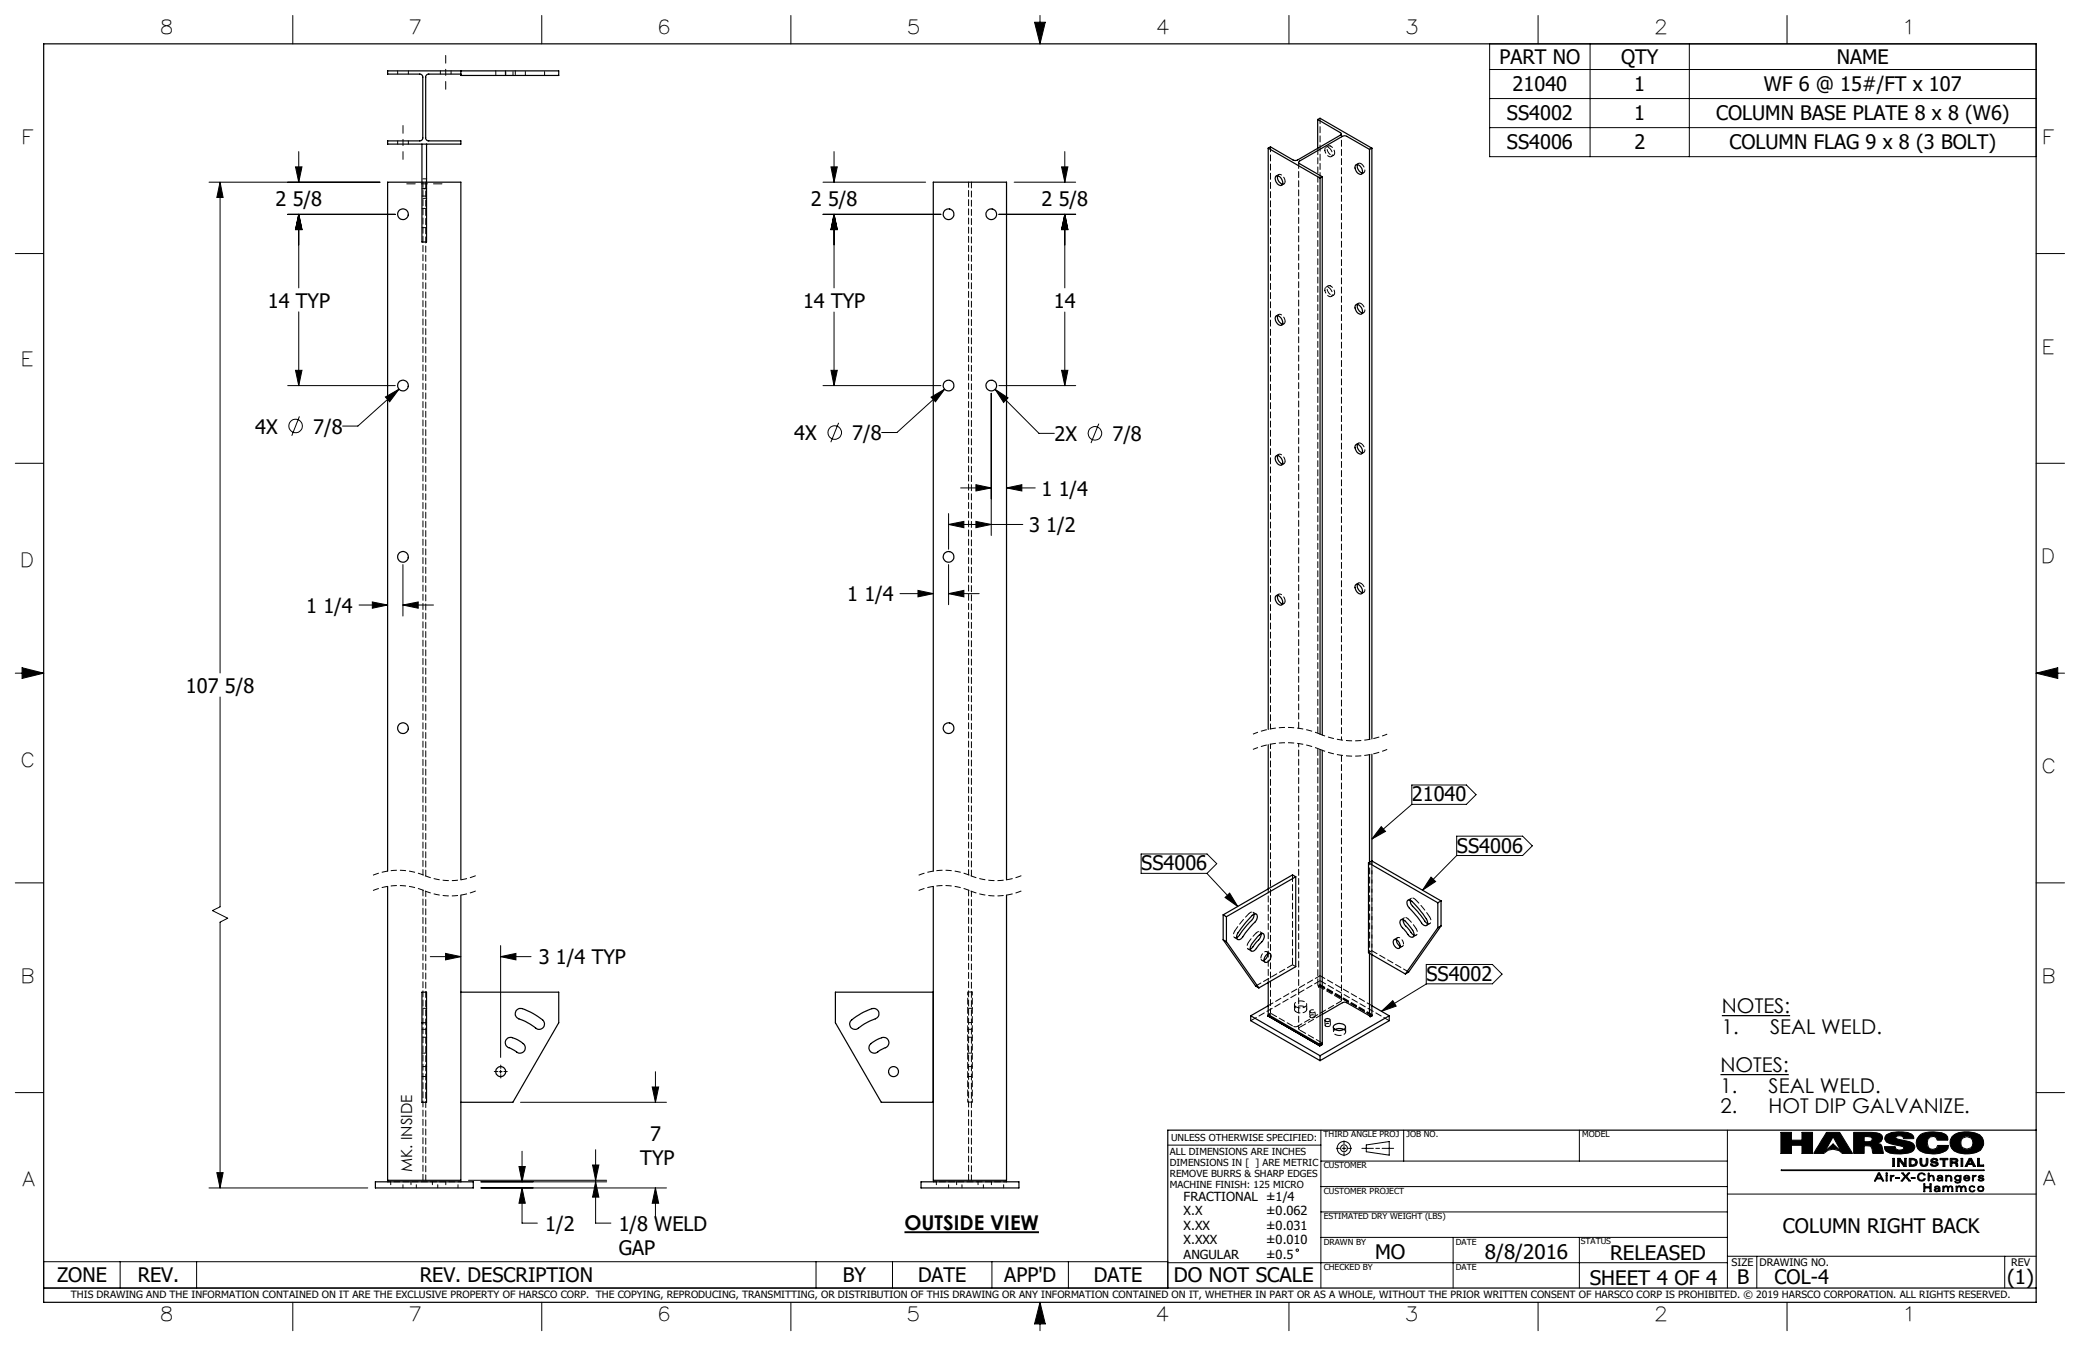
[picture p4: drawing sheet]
<svg xmlns="http://www.w3.org/2000/svg" width="432mm" height="279mm" viewBox="0 0 432 279" stroke-linecap="round" stroke-linejoin="round" font-family="sans-serif">
<g fill="none" stroke="#000" stroke-width=".21">
<path d="M60.8 3.2v5.9M112.5 3.2v5.9M164.2 3.2v5.9M214.8 4.6h2.2l-1.1 4.5zM215.9 3.2v5.9M267.6 3.2v5.9M309.2 9.1h113.5v23.4h-113.5zM309.2 14.4h113.5M319.3 3.2v5.9M330.1 9.1v23.4M350.7 9.1v23.4M371 3.2v5.9"/>
<path d="M43.4 37.8h35.5M45.7 37.8v101.9M45.7 37.8l.6 3.2h-1.3zM61.3 34.6h1.4l-.7 3.2zM62 31.5v6.3M170.9 37.8h21.3M172.5 34.6h1.3l-.7 3.2zM173.1 31.5v6.3M210.5 37.8h12.8M220.4 34.6h1.3l-.6 3.2zM221.1 31.5v6.3M309.2 20.5h113.5"/>
<path d="M309.2 26.5h113.5M3.2 52.6h5.9M59.7 44.5h22.4M62 44.5v15.3M62 44.5l.7 3.2h-1.4zM170.9 44.5h24.4M173.1 44.5l.7 3.2h-1.3zM173.1 44.5v15.3M207.4 44.5h15.9M221.1 44.5l.6 3.2h-1.3zM221.1 44.5v15.3M422.7 52.6h5.9"/>
<path d="M61.3 76.9h1.4l-.7 3.1zM62 64.7v15.3M172.5 76.9h1.3l-.7 3.1zM173.1 64.8v15.2M220.4 76.9h1.3l-.6 3.1zM221.1 64.8v15.2M3.2 96.2h5.9M59.7 80h22.4M62.2 86.4l-1.6 4.1M80 82.4l2.8-1.6-1.9 2.6zM82.8 80.8l-8.5 7.6h-3.2M170.9 80h24.4"/>
<path d="M174.1 87.8l-1.6 4M193.3 82.4l2.8-1.6-1.9 2.6zM196.1 80.8l-9.9 9h-3.2M205.8 81.6v29.6M206.6 80.8l9.1 9.2h3.2M206.6 80.8l2.7 1.8-.9 .9zM207.4 80h15.9M228.1 87.9l-1.6 4.1M422.7 96.2h5.9M83.6 117.2v10.7M196.9 106.6v7.4M196.9 117.2v8.3"/>
<path d="M196.9 108.9h15.4M196.9 108.9l3.2-.7v1.3zM199.4 101.3h6.4M202.6 100.6l3.2 .7-3.2 .6zM202.6 108.2l3.2 .7-3.2 .6zM209 101.3h5.9M209 101.3l3.1-.7v1.3zM3.2 139.7h5.9M4.6 138.6l4.5 1.1-4.5 1.1zM74.5 125.6h6M77.3 125l3.2 .6-3.2 .7zM83.6 125.6h6.4"/>
<path d="M83.6 125.6l3.2-.6v1.3zM186.8 123.2h6.9M190.6 122.6l3.1 .6-3.1 .7zM196.9 123.2h6.4M196.9 123.2l3.2-.6v1.3zM422.7 139.7h5.9M422.7 139.7l4.5-1.1v2.2zM45.7 144.7v43.5l-1.6 .8 3.2 1.6-1.6 .8v55.2M236.9 177.3h13.7l2 2-2 2h-13.7zM286.7 171.6l.9 1-2.8 1.6zM293.1 162.9h11.3l2 2.1-2 2h-11.3zM293.1 167l-8.3 7.2"/>
<path d="M302.4 173.6h13.7l2 2-2 2h-13.7zM302.4 177.6l-7.1 7.2M3.2 183.3h5.9M89.3 198.6h6.4M92.5 197.9l3.2 .7-3.2 .6zM103.9 196.3v23.2M103.9 198.6h6.3M103.9 198.6l3.2-.7v1.3zM250.6 181.3l6.4 6.9M254.3 186.3l1-.9 1.7 2.8zM297.1 182.1l.9 .9-2.7 1.8zM422.7 183.3h5.9"/>
<path d="M286.8 209.9l2.3-2.2 .7 1.1zM296.1 200.2h13.7l2 2-2 2h-13.7zM296.1 204.3l-9.3 5.6M3.2 226.8h5.9M103.6 222.5h.6M103.9 222.1v.7M108.1 228.8h30.3M108.4 239v6.3M123.6 238.7v6.3M135.4 225.6h1.3l-.6 3.2zM136.1 222.5v6.3M242.4 237.7h31.8"/>
<path d="M274.2 234.6v32.8M277.4 238.4h.7M278.6 238.4h.8M279 236.8v.7M279 238v.8M279 239.3v.6M279.9 238.4h.7M282.7 238.4h2.4M283.6 237.7l4.8-.7v2.8l-4.8-.7zM285.6 238.4h.8M286.9 238.4h2.4M291.4 234.6v6.4"/>
<path d="M327.9 234.6v6.4M358.6 234.6v32.8M369.7 235.1h2.2v1.6h2.2v-1.6h2.2v4.3h-2.2v-1.7h-2.2v1.7h-2.2zM379.2 235.1h2.7l2.7 4.3h-2.2a2.5 2.5 0 0 0-3.8 0h-2.1zM380.5 236l1.7 3-1.7-1.5-1.7 1.5zM384.8 235.1h3.7l1.7 .2 .5 .4 .1 .6-.3 .7-.8 .3 .7 .2 .3 .4 .3 1.5h-2.2l-.2-1-.3-.5-.6-.1h-.7v1.6h-2.2zM387 235.9l1.4 .1a.51 .51 0 0 1 0 .9l-1.4 .1zM389.7 237.3h.1M391.6 235.6a6.4 6.4 0 0 1 5.3-.2l.3 .4 .1 .6h-2.1l-.1-.4a1.07 1.07 0 0 0-1.5 .1v.1a3 3 0 0 0 1.9 .6l1.6 .5 .4 .7a1.36 1.36 0 0 1-1.4 1.4 6.7 6.7 0 0 1-4.6-.5l-.3-.9h2.3v.4a1.01 1.01 0 0 0 1.7-.2l-.4-.3-3.1-.8-.4-.7zM398.5 235.7a5.3 5.3 0 0 1 5.5-.2l.3 .5 .1 .7h-2.2l-.3-.6-.5-.2-.7 .1-.5 .5-.1 .7 .2 1 .4 .3 .5 .1 .8-.2 .2-.6h2.3l-.1 .6a3.9 3.9 0 0 1-2.8 1.1 4.2 4.2 0 0 1-3.5-1.1 2.19 2.19 0 0 1 .4-2.7zM405.2 235.9a5.4 5.4 0 0 1 5.8-.4 2.09 2.09 0 0 1 .8 2.2l-.7 1.1a5.9 5.9 0 0 1-5.4 .1 2.08 2.08 0 0 1-.5-3zM422.7 226.8h5.9"/>
<path d="M43.4 246.6h32.9M45 243.4h1.3l-.6 3.2zM97.3 245h28.6M99.8 246.6h38.6M99.8 245.3h26.1M107.7 242.1h1.3l-.6 3.2zM108.4 246.6l.6 3.2h-1.3zM108.4 246.6v7.3h3.1M123 241.8h1.3l-.7 3.2zM123.6 245.3v8.6h3.2M123.6 245.3l.7 3.2h-1.3zM136.1 246.6v6.3"/>
<path d="M136.1 246.6l.6 3.2h-1.3zM274.2 256.9h84.4M274.2 251.6h84.4M274.2 246.3h84.4M274.2 241h84.4M301.7 256.9v10.5M327.9 256.9v10.5M358.6 247.9h64.1M369.8 242.9h42.1v.1h-42.1zM389.9 243.5h.3l.9 1.6h-.3l-.2-.4h-1l-.2 .4h-.3zM390.1 243.7l.4 .8h-.8zM391.5 244h.3v1.1h-.3z"/>
<path d="M391.5 243.5h.3v.2h-.3zM392.4 244h.2v.2l.2-.2h.4v.2l-.5 .1-.1 .8h-.2zM392.6 244.2h.1M392.9 240.5h.4v1.6h-.4zM393.6 244.4h.7v.2h-.7zM393.9 240.5h.5l1 1.2v-1.2h.3v1.6h-.5l-.9-1.3v1.3h-.4zM394.3 240.8h.1M394.8 243.5h.3l.5 .6 .5-.6h.4l-.7 .7 .8 .9h-.3l-.7-.7-.6 .7h-.3l.7-.9zM396.3 240.5a1.61 1.61 0 0 1 1.7 .5v.3l-.1 .5-.8 .3h-.8zM396.7 240.7a.62 .62 0 0 1 .8 .2 .62 .62 0 0 1 0 .7l-.8 .2zM396.8 244.4h.7v.2h-.7zM398.3 243.7a.87 .87 0 0 1 1.4 .2l-.7-.3-.3 .1-.3 .2-.1 .4 .2 .5a.59 .59 0 0 0 .9-.1h.3l-.3 .4h-.9l-.4-.3-.1-.5z"/>
<path d="M398.6 240.5h.4v1l.1 .3 .3 .1 .3-.1 .2-.4v-.9h.3v.9l-.2 .5a.93 .93 0 0 1-1.4-.4zM399.4 245.7h.2v.6h1v-.6h.3v1.7h-.3v-.8h-1v.8h-.2zM400.3 243.5h.2v.7l.5-.3a.79 .79 0 0 1 .4 1.2h-.1a.87 .87 0 0 0-.3-1 .85 .85 0 0 0-.5 1h-.2zM400.5 244.2h.1M400.9 240.7l.5-.3 .7 .1 .2 .4h-.4l-.1-.2h-.3l-.3 .2 .2 .2 .8 .2 .2 .4-.1 .2-.6 .2-.7-.1-.2-.4h.3l.4 .3 .5-.1v-.2l-1-.3-.2-.2zM401.7 246.3a.67 .67 0 0 1 1 .3v.7h-.2v-.1l-.7 .2-.2-.2v-.3l.1-.2 .8-.1-.1-.2-.3-.1-.5 .2zM402.4 244.7l.7-.1-.1 .3-.2 .1h-.3zM402.5 246.8h.1M402.5 246.8l-.8 .2 .2 .2h.3l.2-.1 .1-.3M402.5 247.2h.1M402.8 240.5h1.6v.2h-.6v1.4h-.4v-1.4h-.6zM403.1 244.6h.1"/>
<path d="M403.1 244.4l-.1-.2-.3-.1-.5 .2v-.2l.6-.2 .4 .2 .1 1h-.2v-.1M403.1 244.4l-.8 .1-.2 .3 .3 .3 .3 .1 .4-.2M403.1 244.4h.1M403.1 245h.1M403.5 246.4v-.2h-.2v1.1h.2l.1-.8 .4-.2 .3 .4v.6h.2l.1-.8 .3-.2 .3 .4v.6h.2l-.1-1-.5-.1-.3 .3M403.5 246.4l.5-.3 .4 .4M403.5 246.4h.1M403.9 244h.2v.2l.4-.3 .5 .2 .2 .4v.6h-.2l-.2-.9-.2-.1-.3 .1-.2 .9h-.2zM404.1 244.2h.1M404.4 246.5h.1M404.8 240.5a1.96 1.96 0 0 1 1.6 .2l-.1 .5-.3 .1 .4 .2 .1 .6h-.4a.61 .61 0 0 0-.7-.7h-.2v.7h-.4zM405.2 240.7l.8 .1v.3l-.8 .1z"/>
<path d="M405.9 244.1l.5-.2 .5 .3v-.2h.2v1l-.2 .5-.5 .1-.5-.1-.1-.3 .8 .2 .2-.1 .1-.4-.5 .2-.5-.2-.2-.4zM406 241.3h.1M406.1 244.2l.3-.1 .4 .1 .1 .3-.1 .3-.4 .2-.3-.2-.1-.3zM406.3 246.4v-.2h-.3l.1 1.1h.2l.1-.8 .3-.2 .3 .4v.6h.2l.1-.8 .4-.2 .3 .4v.6h.2l-.2-1-.4-.1-.4 .3M406.3 246.4l.4-.3 .5 .4M406.3 246.4h.1M407.1 240.5h.4v1.6h-.4zM407.2 246.5h.1M407.9 244.1l.4-.2 .5 .2 .1 .5h-1.1l.2 .3 .3 .1 .6-.2-.1 .2-.7 .1-.4-.2v-.6zM408 244.2l.3-.1 .4 .4h-.8zM408.8 240.5h.5l.8 1.6h-.5l-.1-.4h-1l-.2 .4h-.3zM408.9 246.3l.5-.2 .4 .1 .2 .3-.8-.2-.2 .2-.1 .3 .2 .4 .3 .1 .6-.2-.2 .2-.7 .1-.3-.3z"/>
<path d="M409 240.8l.3 .7h-.6zM409.5 244h.2v.2l.5-.2v.2l-.4 .1-.1 .8h-.2zM409.7 244.2h.1M410.5 240.5h.4v1.3h.9v.3h-1.3zM410.7 246.3l.5-.1 .5 .1 .2 .5-.2 .4-.5 .2-.5-.2-.2-.4zM410.7 244.2a.74 .74 0 0 1 1.1-.1v.2l-.5-.2-.4 .2 .7 .2 .3 .3a.76 .76 0 0 1-1.1 .3l-.2-.3 .8 .2 .2-.2a.87 .87 0 0 1-.9-.6zM410.8 246.5l.4-.2 .4 .2 .1 .3-.1 .3-.4 .1-.4-.1-.1-.3zM9.1 261.9h233.3v5.5h-233.3zM24.9 261.9v5.5M40.8 261.9v5.5M60.8 270.3v5.9M112.5 270.3v5.9"/>
<path d="M164.2 270.3v5.9M169.4 261.9v5.5M185.3 261.9v5.5M205.9 261.9v5.5M215.9 270.3v5.9M215.9 270.3l1.1 4.5h-2.2zM221.8 261.9v5.5M242.4 262.1h116.2M267.6 270.3v5.9M319.3 270.3v5.9M358.6 260.8h64.1M364.7 260.8v6.6"/>
<path d="M371 270.3v5.9M416.2 260.8v6.6"/>
<circle cx="61.4" cy="88.4" r="1.4"/>
<circle cx="173.3" cy="89.8" r="1.41"/>
<circle cx="227.3" cy="90" r="1.4"/>
<circle cx="279" cy="238.4" r=".71"/>
<circle cx="279" cy="238.4" r="1.41"/>
<circle cx="408.3" cy="237.3" r="1.3"/>
<circle cx="269.3" cy="259.5" r=".25"/>
</g>
<g fill="none" stroke="#000" stroke-width=".25">
<path d="M9.1 9.1h413.6v261.2h-413.6zM95.7 14.7v1h20.3v-1h-35.5v.7h6.6a.6 .6 0 0 1 .7 .6v12.6a.6 .6 0 0 1-.7 .6h-6.6v.7h15.2v-.7h-6.7a.6 .6 0 0 1-.6-.6v-12.6a.6 .6 0 0 1 .6-.6h6.7M87.6 29.9v20.3h.9v-20.3M263.3 30.8l10.7 6.2M263.3 30.8v120.6M264.9 36.6a1.25 1.25 0 0 1 1.3 1.7 .98 .98 0 0 1-1.4-.8l-.1-.5zM265.3 36.5a1.53 1.53 0 0 0 .9 1.7M273.5 24.8l4.8 2.8a.25 .25 0 0 1 .2 .2 .25 .25 0 0 1-.2 .2l-9.2 5.3-.6-.1-4.8-2.7-.4 .3M273.5 24.8l.5-.2 10.8 6.2M273.5 24.8v6M274 37v115.4M274.5 36.7l-.5 .3"/>
<path d="M274.5 36.7v115.9M281.5 34.2a1.27 1.27 0 0 1 1.1 2 1.34 1.34 0 0 1-1.1-2zM281.8 34.2a1.55 1.55 0 0 0 1 1.7M284.3 31l-4.7-2.7-.6-.1-9.2 5.2a.29 .29 0 0 0-.2 .3 .29 .29 0 0 0 .2 .3l4.7 2.7M284.3 31v122.5M284.8 30.8l-.5 .2M284.8 30.8v122.6M264.9 65.6a1.15 1.15 0 0 1 1.4 1.2 .58 .58 0 0 1-.4 .8 .58 .58 0 0 1-.7-.4 1.44 1.44 0 0 1-.3-1.6zM265.3 65.5a1.53 1.53 0 0 0 .9 1.8M281.4 63.4a.98 .98 0 0 1 1.4 .8 .6 .6 0 0 1-.1 .9 .6 .6 0 0 1-.9-.2l-.1-.1a1.39 1.39 0 0 1-.3-1.4zM281.8 63.2a1.55 1.55 0 0 0 1 1.7M264.8 94.8a.91 .91 0 0 1 1.4 .7 .6 .6 0 0 1 0 .9 .6 .6 0 0 1-.9-.1 1.49 1.49 0 0 1-.5-1.5z"/>
<path d="M265.3 94.5a1.53 1.53 0 0 0 .9 1.8M281.4 92.4a.98 .98 0 0 1 1.4 .9 .6 .6 0 0 1-.1 .9 .6 .6 0 0 1-.9-.2l-.1-.2a1.39 1.39 0 0 1-.3-1.4zM281.8 92.3a1.55 1.55 0 0 0 1 1.7M264.9 123.7a1.1 1.1 0 0 1 1.4 1.2 .58 .58 0 0 1-.4 .7 .58 .58 0 0 1-.7-.3 1.38 1.38 0 0 1-.3-1.6zM265.3 123.6a1.52 1.52 0 0 0 .9 1.7M281.4 121.4a.98 .98 0 0 1 1.4 .9 .6 .6 0 0 1-.1 .9 .6 .6 0 0 1-.9-.2l-.1-.1a1.39 1.39 0 0 1-.3-1.5zM281.8 121.3a1.55 1.55 0 0 0 1 1.7M263.3 154.6v29.9M274 155.6v61.2M274.5 155.8v60.7l-.5 .3M284.3 156.7v22.3M284.8 156.6v22.1"/>
<path d="M284.1 179.1l14.4 8.3M284.1 179.1v18.7l7.6 4.4M284.8 178.7l-.7 .4M284.8 178.7l14.4 8.3M80.5 180.8v-143h15.2v144.8M80.5 184v61h15.2v-59.2M193.7 180.8v-143h15.3v144.8M193.7 184v61h15.3v-59.2M253.9 189.9l.7 .4M253.9 195.1l.7 .4M253.9 189.9v5.2M253.9 195.1l6.8 9.6 .6 .4"/>
<path d="M254.6 190.3v5.2M254.6 195.5l6.7 9.6M260 190a.62 .62 0 0 1 .9-.2 .62 .62 0 0 1 0 1l-2.3 2.8a1.93 1.93 0 0 1-1.6 1.5 .94 .94 0 0 1 0-1.5l1.4-1.9zM260.3 189.8a1.74 1.74 0 0 1-.8 1.6l-2.3 2.8-.5 .4M261.2 194.3a.76 .76 0 0 1 1.2-.3 2.13 2.13 0 0 1-1.1 2.1l-.2 .4a1.11 1.11 0 0 1-1.4 .8 1.53 1.53 0 0 1 .5-1.8zM261.8 193.8v.1a3 3 0 0 1-1.3 2l-.5 .7-.5 .4M263 198.2a.52 .52 0 0 1 .7-.2 .52 .52 0 0 1 .1 .8 .98 .98 0 0 1-1.3 .9 1.28 1.28 0 0 1 .5-1.5zM263.2 198v.2a1.35 1.35 0 0 1-.8 1.1M269 182l-.7-.4-14.4 8.3M269 182l-14.4 8.3M269 182v18.7l-7.7 4.4M284.3 197.9v13"/>
<path d="M284.8 198.2v12.4l-.5 .3M289.3 195.2a1 1 0 0 1 1.4 1 .53 .53 0 0 1-.4 .7 .53 .53 0 0 1-.7-.4 1.3 1.3 0 0 1-.3-1.3zM289.9 195.1l.2 .7 .6 .6M290.8 191a.79 .79 0 0 1 1.1 .4l.8 .9a1.93 1.93 0 0 1 .7 2.1 .89 .89 0 0 1-1.3-.6l-.6-.9a1.61 1.61 0 0 1-.7-1.9zM291.3 190.9v.3a3.4 3.4 0 0 0 1.3 1.8l.5 .7 .4 .4M292.2 186.9l.4-.1 .4 .2 1.7 1.8a4.9 4.9 0 0 1 1.7 2.8 .53 .53 0 0 1-.4 .6 .53 .53 0 0 1-.7-.3l-2-2.7a2.75 2.75 0 0 1-1.2-1.9zM292.8 186.9h-.1a2.53 2.53 0 0 0 1.2 1.9l2 2.5 .5 .4M298.5 187.4v5.2M298.5 192.6l-6.8 9.6M299.2 187l-.7 .4M299.2 192.2l-.7 .4M299.2 187v5.2"/>
<path d="M299.2 192.2l-6.8 9.6-.7 .4M87.6 206h.9v22.8h-.9zM87.6 212.3h.9M95.7 206h20.3v6.3l-9.5 16.5h-10.8M105.1 215.8a1.35 1.35 0 0 1 1.9-.2l.3 .2a2.17 2.17 0 0 1 1.7 1.9 1.19 1.19 0 0 1-1 .9 1.19 1.19 0 0 1-1.1-.5l-.6-.3a1.51 1.51 0 0 1-1.4-1.6zM107.1 209.8a1.31 1.31 0 0 1 1.9-.2 12.2 12.2 0 0 1 3.9 2.4 1.16 1.16 0 0 1-.5 1.6 1.16 1.16 0 0 1-1.6-.5l-2.6-1.4a1.25 1.25 0 0 1-1.1-1.9zM176.7 211.8a10.2 10.2 0 0 1 4.9-2.5 1.19 1.19 0 0 1 .8 1.4 1.19 1.19 0 0 1-1.1 1 10.7 10.7 0 0 0-3.3 1.8 1.1 1.1 0 0 1-1.4-.2 1.1 1.1 0 0 1 .1-1.5zM180.7 216.8l.9-.7a2.21 2.21 0 0 1 2.6-.4 1.22 1.22 0 0 1 .2 1.2 1.22 1.22 0 0 1-1 .8l-.7 .3a1.41 1.41 0 0 1-2 .3 1.11 1.11 0 0 1 0-1.5zM193.7 206h-20.3v6.3l9.6 16.5h10.7M259.6 210.9l14.4 8.2M259.6 210.9v1l14.4 8.3M263.3 204v6.6l10.7 6.2"/>
<path d="M263.3 208.8l-3.7 2.1M263.3 210.9h.1M263.3 210.9l10.7 6.2M263.5 210.7l-.3 .2 10.8 6.2 .3-.2M263.5 210.7l-.2 .2M274 217v.1M274 219.1v1.1M274.3 216.9h.1M274.3 216.9l-.3 .1M274.5 210.6l4.2-2.5 .6-.1 5 2.9M275.1 211.6a.55 .55 0 0 1 .6-.2 .55 .55 0 0 1 .4 .5 .55 .55 0 0 1-.6 .2 .55 .55 0 0 1-.4-.5zM276.9 212.9a1.63 1.63 0 0 1 2.4 .1 1.15 1.15 0 0 1-1.6 .9 .74 .74 0 0 1-.8-1z"/>
<path d="M277.2 213.7l.7-.2 1.1 .2M284.4 211h.1M284.6 210.7l.2 .1M284.8 210.8l-.4 .2M284.8 210.8v.1M284.8 208.8l3.6 2.1M284.8 210.8l-.2-.1 .3 .1-.5 .2M288.4 210.9l-14.4 8.2M288.4 210.9v1l-14.4 8.3M422.7 234.6h-180.3v32.8M77.9 245.3h20.3v1.3h-20.3zM191.2 245.3h20.3v1.3h-20.3z"/>
<path d="M9.1 267.4h413.6"/>
<circle cx="83.6" cy="44.5" r="1.11"/>
<circle cx="196.9" cy="44.5" r="1.11"/>
<circle cx="205.8" cy="44.5" r="1.1"/>
<circle cx="83.6" cy="80" r="1.11"/>
<circle cx="196.9" cy="80" r="1.11"/>
<circle cx="205.8" cy="80" r="1.1"/>
<circle cx="83.6" cy="115.6" r="1.11"/>
<circle cx="196.9" cy="115.6" r="1.11"/>
<circle cx="83.6" cy="151.2" r="1.11"/>
<circle cx="196.9" cy="151.2" r="1.11"/>
<circle cx="103.9" cy="222.4" r="1.03"/>
<circle cx="185.5" cy="222.4" r="1.04"/>
</g>
<path d="M215.9 270.3l-1.1 4.5h2.2zM214.8 4.6h2.2l-1.1 4.5zM4.6 138.6l4.5 1.1-4.5 1.1zM422.7 139.7l4.5-1.1v2.2zM369.7 235.1v4.3h2.2v-1.7h2.2v1.7h2.2v-4.3h-2.2v1.6h-2.2v-1.6zM387 235.9l1.4 .1 .3 .6-.5 .4h-1.2zM384.8 235.1v4.3h2.2v-1.6l1.4 .1 .4 1.5h2.2l-.4-1.7-.4-.3-.5-.1a1.15 1.15 0 0 0 1.1-1.2 1.41 1.41 0 0 0-1.7-1zM391.6 235.6a1.12 1.12 0 0 0-.2 1.2 1.12 1.12 0 0 0 1.1 .7l1.8 .3a.72 .72 0 0 1 .9 .5 1.03 1.03 0 0 1-1.7-.1v-.2h-2.3a1.46 1.46 0 0 0 1.7 1.5 7.2 7.2 0 0 0 4.2-.6 1.1 1.1 0 0 0 .3-1.2 1.1 1.1 0 0 0-1-.7l-2.1-.5a.58 .58 0 0 1-.7-.5l.4-.2h.6l.5 .2 .1 .4h2.1v-.2a1.62 1.62 0 0 0-1.8-1.2 6.2 6.2 0 0 0-3.9 .6zM398.3 235.9a2.19 2.19 0 0 0-.3 2.3 2.19 2.19 0 0 0 2 1.2 4.7 4.7 0 0 0 4.3-.9l.2-.7h-2.3a1.07 1.07 0 0 1-1.7 .6 1.38 1.38 0 0 1-.4-1.6 1.38 1.38 0 0 1 1.5-.9l.4 .3 .2 .5h2.2v-.5a1.37 1.37 0 0 0-1.6-1.1 6 6 0 0 0-4.3 .6zM407 237.2a1.3 1.3 0 0 1 2.6 0 1.3 1.3 0 0 1-2.6 0zM405.5 235.7a2.15 2.15 0 0 0-.6 2.3 2.15 2.15 0 0 0 2 1.4 5.7 5.7 0 0 0 4.4-.7 2.15 2.15 0 0 0 .3-2.3 2.15 2.15 0 0 0-1.8-1.3l-1.2-.2a4.6 4.6 0 0 0-3.1 .8zM379.2 235.1l-2.7 4.3h2.1a2.5 2.5 0 0 1 3.8 0h2.2l-2.7-4.3zM380.5 236l1.7 3-1.7-1.5-1.7 1.5zM392.9 240.5v1.6h.4v-1.6zM393.9 240.5v1.6h.4v-1.3l.9 1.3h.5v-1.6h-.3v1.2l-1-1.2zM396.7 240.7h.5l.4 .2 .1 .5-.3 .4h-.7zM396.3 240.5v1.6h.9a.83 .83 0 0 0 .8-.9 .83 .83 0 0 0-.9-.7zM398.6 240.5v1.1a.86 .86 0 0 0 .9 .5 .86 .86 0 0 0 .7-.7v-.9h-.3l-.1 1.2-.3 .2-.4-.1-.1-1.3zM400.9 240.7l-.1 .1a.53 .53 0 0 0 .6 .6l.4 .1a.27 .27 0 0 1 .1 .4 .27 .27 0 0 1-.4 0l-.4-.3h-.3a.86 .86 0 0 0 .8 .5 .86 .86 0 0 0 .8-.6l-.3-.3-.7-.1a.29 .29 0 0 1 0-.5 .29 .29 0 0 1 .4 .2l.1 .1h.4a.84 .84 0 0 0-1.4-.2zM402.8 240.5v.2h.6v1.4h.4v-1.4h.6v-.2zM405.2 240.7l.8 .1a.25 .25 0 0 1 0 .3 .25 .25 0 0 1-.3 .1h-.5zM404.8 240.5v1.6h.4v-.7l.7 .1 .2 .6h.4l-.1-.6-.4-.2 .4-.2v-.4l-.5-.2zM407.1 240.5v1.6h.4v-1.6zM409 240.8l.3 .7h-.6zM408.8 240.5l-.8 1.6h.3l.2-.4h1l.1 .4h.5l-.8-1.6zM410.5 240.5v1.6h1.3v-.3h-.9v-1.3zM390.1 243.7l.4 .8h-.8zM389.9 243.5l-.8 1.6h.3l.2-.4h1l.2 .4h.3l-.9-1.6zM391.5 243.5v.2h.3v-.2zM369.8 242.9v.1h42.1v-.1zM391.5 244v1.1h.3v-1.1zM392.4 244v1.1h.2l.1-.7 .5-.2v-.2h-.3l-.3 .2v-.2zM393.6 244.4v.2h.7v-.2zM394.8 243.5l.6 .7-.7 .9h.3l.6-.7 .7 .7h.3l-.8-.9 .7-.7h-.4l-.5 .6-.5-.6zM396.8 244.4v.2h.7v-.2zM398.3 243.6l-.3 .8a.87 .87 0 0 0 .7 .8 .87 .87 0 0 0 1-.5h-.3l-.2 .3h-.3a.67 .67 0 0 1-.6-.9 .67 .67 0 0 1 1.1-.2h.3a.86 .86 0 0 0-1.4-.3zM400.3 243.5v1.6h.2v-.7l.4-.3 .4 .2v.8h.2v-.9l-.6-.3-.4 .3v-.7zM402.4 244.7l.3-.1a.23 .23 0 0 1 .4 .1 .23 .23 0 0 1-.2 .3h-.3a.22 .22 0 0 1-.2-.1 .22 .22 0 0 1 0-.2zM402.3 244.1l-.1 .2 .3-.2 .4 .1a.2 .2 0 0 1 .1 .3 .2 .2 0 0 1-.3-.1l-.5 .1-.1 .5 .3 .2 .7-.2v.1h.2l-.1-1-.3-.2zM403.9 244v1.1h.2v-.6l.3-.4 .5 .1 .1 .9h.2l-.1-1-.6-.2-.4 .3v-.2zM406 244.1l-.1 .1a.6 .6 0 0 0 .1 .8 .6 .6 0 0 0 .9-.1l-.1 .4-.2 .1h-.4l-.2-.2-.2 .1 .4 .3 .8-.2 .1-.3v-1.1h-.2v.2a.7 .7 0 0 0-.9-.1zM406 244.5a.45 .45 0 0 1 .9 0 .45 .45 0 0 1-.9 0zM408 244.2l.5-.1 .2 .4h-.8zM407.8 244.1l-.2 .6a.67 .67 0 0 0 .6 .5 .67 .67 0 0 0 .7-.4l-.8 .2-.3-.4h1.1a.67 .67 0 0 0-.4-.6 .67 .67 0 0 0-.7 .1zM409.5 244v1.1h.2v-.7l.5-.2v-.2h-.3l-.2 .2v-.2zM410.8 244.1a.38 .38 0 0 0 0 .4 .38 .38 0 0 0 .4 .2h.2a.21 .21 0 0 1 .2 .3 .21 .21 0 0 1-.4 0l-.6-.2 .2 .3 .5 .1a.37 .37 0 0 0 .5-.2 .37 .37 0 0 0-.2-.5l-.4-.1a.21 .21 0 0 1-.2-.3 .21 .21 0 0 1 .3 0l.5 .2-.4-.4zM399.4 245.7v1.7h.2v-.8h1v.8h.3v-1.7h-.3v.6h-1v-.6zM401.8 246.9l.4-.1a.24 .24 0 0 1 .3 .3 .24 .24 0 0 1-.4 .1l-.3-.1zM401.7 246.3l-.1 .2 .5-.2 .3 .1a.23 .23 0 0 1 0 .3 .23 .23 0 0 1-.3 0 .41 .41 0 0 0-.6 .4 .41 .41 0 0 0 .7 .3l.3-.2v.1h.2v-.9l-.3-.2zM409 246.2l-.2 .3v.5l.4 .4h.6l.2-.3-.5 .2-.3-.1-.3-.3 .1-.4 .5-.2 .5 .2a.62 .62 0 0 0-1-.3zM410.7 246.7a.5 .5 0 0 1 1 0 .5 .5 0 0 1-1 0zM410.5 246.8a.65 .65 0 0 0 1.3 0 .65 .65 0 0 0-1.3 0zM403.3 246.2h.2v.2l.5-.3 .4 .4 .4-.3h.4l.2 .3v.8h-.2v-.8l-.2-.2-.5 .3v.7h-.2v-.7l-.3-.3-.4 .2-.1 .8h-.2zM406 246.2h.3v.2l.5-.3 .4 .4 .3-.3h.5l.2 .4v.7h-.2v-.7l-.3-.3-.4 .2-.1 .8h-.2v-.7l-.3-.3-.4 .3v.7h-.2z" fill-rule="evenodd" fill="#000"/>
<path d="M187.8 255.8h27.9" fill="none" stroke="#000" stroke-width=".4"/>
<path d="M357.5 210.8h14.1M357.2 223.1h14.1" fill="none" stroke="#000" stroke-width=".26"/>
<path d="M274 155.6a18.1 18.1 0 0 0-13.9 0M274 152.4a18.1 18.1 0 0 0-13.9 0M288 155.6a18.1 18.1 0 0 1-14 0M288 152.4a18.1 18.1 0 0 1-14 0" fill="none" stroke="#000" stroke-width=".21" stroke-dasharray="1.3 .6" stroke-dashoffset=".2" stroke-linecap="butt"/>
<path d="M88.1 184.9a14 14 0 0 0-10.8 0M88.1 181.7a14 14 0 0 0-10.8 0M98.9 184.9a14 14 0 0 1-10.8 0M98.9 181.7a14 14 0 0 1-10.8 0M201.4 184.9a14 14 0 0 0-10.8 0M201.4 181.7a14 14 0 0 0-10.8 0M212.2 184.9a14 14 0 0 1-10.8 0M212.2 181.7a14 14 0 0 1-10.8 0" fill="none" stroke="#000" stroke-width=".21" stroke-dasharray="1.3 .6" stroke-dashoffset="-.1" stroke-linecap="butt"/>
<path d="M92.5 18.5v-7M83.7 26.1v7" fill="none" stroke="#000" stroke-width=".21" stroke-dasharray="15.2 1.3 1.3 1.3" stroke-dashoffset="13.6"/>
<path d="M91.7 38.2h-7.3" fill="none" stroke="#000" stroke-width=".21" stroke-dasharray="15.2 1.3 1.3 1.3" stroke-dashoffset="13.5"/>
<path d="M103.3 222.4h-.7M104 221.8v-.7M104 223.1v.7M104.6 222.4h.7" fill="none" stroke="#000" stroke-width=".21" stroke-dasharray="15.2 1.3 1.3 1.3"/>
<g fill="#000">
<path d="M297.1 182.1l.9 .9-2.7 1.8zM286.8 209.9l2.3-2.2 .7 1.1zM254.3 186.3l1-.9 1.7 2.8zM286.7 171.6l.9 1-2.8 1.6z"/>
<path d="M45 243.4h1.3l-.6 3.2zM45.7 37.8l.6 3.2h-1.3zM108.4 246.6l.6 3.2h-1.3zM107.7 242.1h1.3l-.6 3.2zM123.6 245.3l.7 3.2h-1.3zM123 241.8h1.3l-.7 3.2zM62 44.5l.7 3.2h-1.4zM61.3 34.6h1.4l-.7 3.2zM62 44.5l.7 3.2h-1.4zM61.3 76.9h1.4l-.7 3.1zM103.9 198.6l3.2-.7v1.3zM92.5 197.9l3.2 .7-3.2 .6zM136.1 246.6l.6 3.2h-1.3zM135.4 225.6h1.3l-.6 3.2zM80 82.4l.9 1 1.9-2.6zM83.6 125.6l3.2-.6v1.3zM77.3 125l3.2 .6-3.2 .7zM173.1 44.5l.7 3.2h-1.3zM172.5 34.6h1.3l-.7 3.2zM173.1 44.5l.7 3.2h-1.3zM172.5 76.9h1.3l-.7 3.1zM196.9 123.2l3.2-.6v1.3zM190.6 122.6l3.1 .6-3.1 .7zM193.3 82.4l.9 1 1.9-2.6zM221.1 44.5l.6 3.2h-1.3zM220.4 76.9h1.3l-.6 3.1zM221.1 44.5l.6 3.2h-1.3zM220.4 34.6h1.3l-.6 3.2zM202.6 100.6l3.2 .7-3.2 .6zM209 101.3l3.1-.7v1.3zM196.9 108.9l3.2-.7v1.3zM202.6 108.2l3.2 .7-3.2 .6zM206.6 80.8l1.8 2.7 .9-.9z"/>
</g>
<path d="M87.8 37.8v143.8M201.1 37.8v143.8M263.7 30.5v120.8M88.4 185v60M201.7 185v60M256.3 193.2l1.5-1.9 1.5-1.7M296.8 190.3l-1.4-1.9-1.6-1.7M272 210.1a.53 .53 0 0 0 .6 .2 .53 .53 0 0 0 .4-.5 .53 .53 0 0 0-.7-.2 .53 .53 0 0 0-.3 .5M272 211.1a.53 .53 0 0 0 .6 .2 .53 .53 0 0 0 .4-.5 .53 .53 0 0 0-.7-.2 .53 .53 0 0 0-.3 .5M274.1 204.7l10.7 6.1M275.1 212.9a.53 .53 0 0 0 .6 .2 .53 .53 0 0 0 .4-.5 .53 .53 0 0 0-.6-.2 .53 .53 0 0 0-.4 .5M278.3 207.9l-8.9 5.1" fill="none" stroke="#000" stroke-width=".21" stroke-dasharray="1.3 .6" stroke-dashoffset=".2"/>
<g fill="none" stroke="#000" stroke-width=".21" stroke-dasharray="1.3 .6">
<path d="M88.4 37.8v144M201.7 37.8v144M265.4 36.2l-.4 .3M266.1 38.4l.4-.2M269.6 33.7v117.5M275.7 30.3l-.4 .3M276.4 32.5l.4-.3M282 33.9l-.5 .3M282.6 36.1l.5-.2M275.7 59.3l-.4 .3M265.4 65.3l-.4 .3M266.1 67.5l.4-.3"/>
<path d="M276.4 61.5l.4-.2M282 63l-.5 .2M282.6 65.2l.5-.3M265.4 94.3l-.4 .3M266.1 96.5l.4-.3M282 92l-.5 .3M282.6 94.2l.5-.3M265.4 123.4l-.4 .2M266.1 125.6l.4-.3M282 121l-.5 .3M282.6 123.2l.5-.2M284.8 197.4l7.6 4.4"/>
<path d="M263.2 210.9h.1M263.6 210.7h.1M263.6 210.6l-.1 .1M263.6 210.7h-.1M263.6 210.7v-.1M263.7 210.7l-.1-.1M263.7 210.7l-.4 .2M263.7 210.7h.1M263.7 210.3l-.4 .3M268.3 200.3l-7.6 4.4M273.7 204.8h.1M273.8 204.8l.3-.2"/>
<path d="M273.8 204.9l-.1-.1M273.8 204.9v-.1M274 217.1h.1M274 217.1l.4-.2M274 204.4l-.4 .2M274 203.6l-14.3 8.3M274.1 204.7l-.3 .2M274.1 204.7v-.1M274.1 204.6l-.4 .2M274.1 204.6h.1M274.4 216.9h.1M277.2 214.7a1.5 1.5 0 0 0 2.2-.5l-.4-.5"/>
<path d="M278.5 207.6v-50.8M284.4 211h.1M284.5 211h.1M284.5 211l.4-.2M284.5 211h-.1M284.9 210.8h.1M288.4 211.9l-14.4-8.3M80.5 245.3h.1M80.6 245.3h.1M95.6 245.3h.1M95.7 245.3h.1M193.7 245.3h.1"/>
<path d="M193.8 245.3h.1M208.9 245.3h.1M209 245.3h.1"/>
</g>
<path d="M274 24.5v12.5M87.8 184.8v60.2M201.1 184.8v60.2M263.2 210.9l10.8 6.2M274 202.5l-10.7 6.2M284.8 210.6l-10.8-6.2M284.8 208.7l-10.8-6.2" fill="none" stroke="#000" stroke-width=".21" stroke-dasharray="1.3 .6" stroke-dashoffset=".1"/>
<g fill="none" stroke="#000" stroke-width=".21" stroke-dasharray="1.3 .6" stroke-dashoffset=".6">
<path d="M269.6 154.3v59.2M278.5 153.6v-125.8M256.7 194.6a.54 .54 0 0 1-.6-.2 .54 .54 0 0 1 0-.6l.2-.6M259.6 197a.54 .54 0 0 1-.7-.2 .54 .54 0 0 1 0-.6l.3-.6M293.6 194.1a.54 .54 0 0 0 .6-.2 .54 .54 0 0 0 0-.6l-.2-.6M296.4 191.7a.54 .54 0 0 0 .6-.2 .54 .54 0 0 0 0-.6l-.2-.6M200.9 205.9v22.9M201.8 205.9v22.9M80.5 245.3h15.2M81.1 245.3v1.3M83.7 246.6v-1.3M85.3 245.3v1.3"/>
<path d="M86.4 246.6v-1.3M89.8 245.3v1.3M90.9 246.6v-1.3M92.5 245.3v1.3M95.1 246.6v-1.3M193.7 245.3h15.3M194.4 245.3v1.3M196.9 246.6v-1.3M198.6 245.3v1.3M199.7 246.6v-1.3M203 245.3v1.3M204.1 246.6v-1.3"/>
<path d="M205.8 245.3v1.3M208.4 246.6v-1.3"/>
</g>
<g fill="none" stroke="#000" stroke-width=".21" stroke-dasharray="1.3 .6" stroke-dashoffset=".5">
<path d="M102.9 14.7v.9M104.9 14.7v.9M105 15.6v-.9M106.5 15.6v-.9M107 14.7v.9M109.1 15.6v-.9M113.1 15.6v-.9M87.6 39.2h1M88.6 39.1h-1M88.6 37.1h-1M87.6 40.7h1M87.6 47.3h1"/>
<path d="M87.6 43.3h1M88.6 41.2h-1M262.4 199.3a.44 .44 0 0 1-.5 0 .44 .44 0 0 1-.1-.4M290.7 196.4a.44 .44 0 0 0 .5 0 .44 .44 0 0 0 .2-.4M87.6 213.7h1M87.6 218.6h1M88.6 209.3h-1M88.6 215.3h-1M200.9 218.6h.9M200.9 213.7h.9M201.8 205.9h-.9M201.8 212.3h-.9"/>
<path d="M201.8 215.3h-.9M201.8 209.3h-.9M268.7 208.5v1M269.4 213l-.5 .1-.4-.1M271.3 209.5v-1M271.9 209.9v1.1M273 211v-1.1M275.1 211.7v1.1M276.2 212.8v-1.1M276.8 213.2v1M279.4 214.2v-1M87.6 223.5h1"/>
<path d="M88.6 221.4h-1M200.9 223.5h.9M201.8 228.8h-.9M201.8 221.4h-.9"/>
</g>
<g fill="none" stroke="#000" stroke-width=".21" stroke-dasharray="1.3 .6" stroke-dashoffset=".3">
<path d="M82.6 14.7v.6M84.8 15.3v-.6M91.4 14.7v.6M93.6 15.3v-.6M82.6 29.2v.7M84.8 29.9v-.7M266.8 37.7a1.22 1.22 0 0 0-1.4-1.4l-.1 .2M282.6 34a1.22 1.22 0 0 1 .4 1.9h-.2M266.8 66.7a1.22 1.22 0 0 0-1.4-1.4l-.1 .2M282.6 63a1.22 1.22 0 0 1 .4 1.9h-.2M266.8 95.7a1.22 1.22 0 0 0-1.4-1.3l-.1 .1M282.6 92.1a1.22 1.22 0 0 1 .4 1.9h-.2"/>
<path d="M266.8 124.8a1.22 1.22 0 0 0-1.4-1.4l-.1 .2M282.6 121.1a1.22 1.22 0 0 1 .4 1.9h-.2M263.7 154.5v55.8M259.2 195.6l1.6-1.9M261.8 198.9v-.2a1.05 1.05 0 0 1 1.3-1.1l.1 .4M291.4 196a1.08 1.08 0 0 0-1.4-1.3l-.1 .4M294 192.7l-1.6-1.9M269 208.9a1.55 1.55 0 0 0 2.3-.4 1.5 1.5 0 0 0-2.6 0l.3 .4M269 210a1.55 1.55 0 0 0 2.3-.5 1.5 1.5 0 0 0-2.6 0l.3 .5M269.8 213.8a.27 .27 0 0 1-.2-.3 .27 .27 0 0 1 .2-.2M274.1 204.6l10.5 6.1M278.3 207.4a.27 .27 0 0 1 .2 .2 .27 .27 0 0 1-.2 .3"/>
<path d="M284.6 210.7l-10.5-6.1"/>
</g>
<g fill="none" stroke="#000" stroke-width=".21" stroke-dasharray="1.3 .6" stroke-dashoffset=".4">
<path d="M266.3 38.2l.4-.1 .1-.4M281.8 34.1l.4-.2 .4 .1M266.3 67.3l.4-.2 .1-.4M281.8 63.2l.4-.3 .4 .1M266.3 96.3l.4-.2 .1-.4M281.8 92.2l.4-.3 .4 .2M266.3 125.3l.4-.1 .1-.4M281.8 121.3l.4-.3 .4 .1M284.8 178.7v19.4M256.3 194.6l.7 .4M259.1 197l.7 .4M260.8 189.8l-.7-.4"/>
<path d="M262 199.3l.6 .4M262.3 193.8l-.7-.4M263.3 184.5v19.5M263.7 197.9l-.7-.3M284.1 197.7l.7-.3M290.1 194.6l-.7 .4M290.5 196.8l.7-.4M291.5 190.5l-.6 .4M293 186.5l-.7 .3M293.3 194.5l.7-.4M296.2 192.1l.6-.4M268.3 200.3l.7 .4"/>
</g>
<path d="M273.6 30.8v121.4M284.8 178.7v18.7M268.3 181.6v18.7" fill="none" stroke="#000" stroke-width=".21" stroke-dasharray="1.3 .6" stroke-dashoffset="-.1"/>
<path d="M275 31.3a.57 .57 0 0 1 .4-.8 .57 .57 0 0 1 .7 .4 1.04 1.04 0 0 1 .2 1.6 1.39 1.39 0 0 1-1.3-1.2M276.1 30.3a1.37 1.37 0 0 1 .8 1.9 1.25 1.25 0 0 1-1.1-1.9h.3M276.1 59.3a1.37 1.37 0 0 1 .8 2 1.25 1.25 0 0 1-1.1-2h.3M275 60.3a.57 .57 0 0 1 .4-.7 .57 .57 0 0 1 .7 .3 1.04 1.04 0 0 1 .2 1.7 1.39 1.39 0 0 1-1.3-1.3M284.3 179v18.9M259.3 189.6a.54 .54 0 0 1 .6-.3 .54 .54 0 0 1 .4 .5M260.8 193.7a.54 .54 0 0 1 .5-.4 .54 .54 0 0 1 .5 .5M292.4 190.8a.54 .54 0 0 0-.6-.4 .54 .54 0 0 0-.5 .5M293.8 186.7a.54 .54 0 0 0-.6-.3 .54 .54 0 0 0-.4 .4M277.2 213.7a.55 .55 0 0 0-.4 .5 .55 .55 0 0 0 .4 .5" fill="none" stroke="#000" stroke-width=".21" stroke-dasharray="1.3 .6" stroke-dashoffset=".7"/>
<path d="M273.6 155.4v49.2M268.5 213l-4.8-2.7M269.8 213.3l4.7-2.8M273.6 204.6l4.7 2.8M274.5 216.5l-4.7-2.7" fill="none" stroke="#000" stroke-width=".21" stroke-dasharray="1.3 .6" stroke-dashoffset="-.2"/>
<g font-size="4.2">
<text x="311.3" y="13.3">PART NO</text>
<text x="336.5" y="13.3">QTY</text>
<text x="381.3" y="13.3">NAME</text>
<text x="314" y="18.9">21040</text>
<text x="339.3" y="18.9">1</text>
<text x="366.2" y="18.9">WF 6 @ 15#/FT x 107</text>
<text x="312.8" y="25">SS4002</text>
<text x="339.3" y="25">1</text>
<text x="356.2" y="25">COLUMN BASE PLATE 8 x 8 (W6)</text>
<text x="312.8" y="31">SS4006</text>
<text x="339.3" y="31">2</text>
<text x="359" y="31">COLUMN FLAG 9 x 8 (3 BOLT)</text>
<text x="57.2" y="42.7">2 5/8</text>
<text x="168.3" y="42.7">2 5/8</text>
<text x="216.2" y="42.7">2 5/8</text>
<text x="55.6" y="63.8">14 TYP</text>
<text x="166.7" y="63.9">14 TYP</text>
<text x="218.8" y="63.9">14</text>
<text x="53" y="90">4X</text>
<text x="65" y="90">7/8</text>
<text x="164.9" y="91.4">4X</text>
<text x="176.9" y="91.4">7/8</text>
<text x="218.9" y="91.6">2X</text>
<text x="230.9" y="91.6">7/8</text>
<text x="216.2" y="102.9">1 1/4</text>
<text x="213.6" y="110.5">3 1/2</text>
<text x="175.9" y="124.8">1 1/4</text>
<text x="63.6" y="127.2">1 1/4</text>
<text x="38.6" y="143.8">107 5/8</text>
<text x="293.1" y="166.3">21040</text>
<text x="302.5" y="177">SS4006</text>
<text x="236.9" y="180.7">SS4006</text>
<text x="111.8" y="200.2">3 1/4 TYP</text>
<text x="296.1" y="203.6">SS4002</text>
<text x="357.5" y="210.4">NOTES:</text>
<text x="357.5" y="214.6">1.</text>
<text x="367.5" y="214.6">SEAL WELD.</text>
<text x="357.2" y="222.6">NOTES:</text>
<text x="357.2" y="226.8">1.</text>
<text x="367.2" y="226.8">SEAL WELD.</text>
<text x="357.2" y="231.1">2.</text>
<text x="367.2" y="231.1">HOT DIP GALVANIZE.</text>
<text x="135" y="236.8">7</text>
<text x="132.9" y="241.8">TYP</text>
<text x="113.2" y="255.5">1/2</text>
<text x="128.4" y="255.5">1/8 WELD</text>
<text x="187.8" y="255.3">OUTSIDE VIEW</text>
<text x="370.1" y="255.9">COLUMN RIGHT BACK</text>
<text x="128.4" y="260.4">GAP</text>
<text x="285.5" y="261.4">MO</text>
<text x="308.3" y="261.3">8/8/2016</text>
<text x="334.3" y="261.5">RELEASED</text>
<text x="11.8" y="266.1">ZONE</text>
<text x="28.6" y="266.1">REV.</text>
<text x="87.1" y="266.1">REV. DESCRIPTION</text>
<text x="174.9" y="266.1">BY</text>
<text x="190.6" y="266.1">DATE</text>
<text x="208.5" y="266.1">APP'D</text>
<text x="227.1" y="266.1">DATE</text>
<text x="243.7" y="266.2">DO NOT SCALE</text>
<text x="330" y="266.7">SHEET 4 OF 4</text>
<text x="360.6" y="266.5">B</text>
<text x="368.4" y="266.6">COL-4</text>
<text x="416.7" y="266.5">(1)</text>
</g>
<g font-size="4">
<text x="33.6" y="7.1">8</text>
<text x="85.2" y="7.1">7</text>
<text x="137" y="7.1">6</text>
<text x="188.6" y="7.1">5</text>
<text x="240.3" y="7.1">4</text>
<text x="292.1" y="7.1">3</text>
<text x="343.8" y="7.1">2</text>
<text x="395.7" y="7.1">1</text>
<text x="4.9" y="29.8">F</text>
<text x="424.5" y="29.9">F</text>
<text x="4.8" y="76">E</text>
<text x="424.3" y="73.5">E</text>
<text x="4.7" y="117.6">D</text>
<text x="424.2" y="116.9">D</text>
<text x="4.7" y="159.3">C</text>
<text x="424.2" y="160.5">C</text>
<text x="4.8" y="204">B</text>
<text x="424.3" y="204">B</text>
<text x="4.8" y="246.1">A</text>
<text x="424.3" y="246.1">A</text>
<text x="33.6" y="274.3">8</text>
<text x="85.2" y="274.3">7</text>
<text x="137" y="274.3">6</text>
<text x="188.6" y="274.3">5</text>
<text x="240.3" y="274.3">4</text>
<text x="292.1" y="274.3">3</text>
<text x="343.8" y="274.3">2</text>
<text x="395.8" y="274.3">1</text>
</g>
<text font-size="3.2" x="85.5" y="243.2" transform="rotate(-90 85.5 243.2)">MK. INSIDE</text>
<g font-size="2.6">
<text x="245.7" y="249.3">FRACTIONAL ±1/4</text>
<text x="245.7" y="252.3">X.X</text>
<text x="245.7" y="255.3">X.XX</text>
<text x="262.9" y="252.3">±0.062</text>
<text x="262.9" y="255.3">±0.031</text>
<text x="245.7" y="258.3">X.XXX</text>
<text x="245.7" y="261.3">ANGULAR</text>
<text x="262.9" y="258.3">±0.010</text>
<text x="262.9" y="261.3">±0.5</text>
</g>
<g font-size="2.2">
<text x="359.5" y="262.8">SIZE</text>
<text x="365.3" y="262.7">DRAWING NO.</text>
<text x="417.5" y="262.8">REV</text>
</g>
<text font-size="2.1" x="14.7" y="269.4">THIS DRAWING AND THE INFORMATION CONTAINED ON IT ARE THE EXCLUSIVE PROPERTY OF HARSCO CORP. THE COPYING, REPRODUCING, TRANSMITTING, OR DISTRIBUTION OF THIS DRAWING OR ANY INFORMATION CONTAINED ON IT, WHETHER IN PART OR AS A WHOLE, WITHOUT THE PRIOR WRITTEN CONSENT OF HARSCO CORP IS PROHIBITED. © 2019 HARSCO CORPORATION. ALL RIGHTS RESERVED.</text>
<g font-size="2">
<text x="242.9" y="239.8">ALL DIMENSIONS ARE INCHES</text>
<text x="243.1" y="236.8">UNLESS OTHERWISE SPECIFIED:</text>
<text x="242.9" y="242.1">DIMENSIONS IN [ ] ARE METRIC</text>
<text x="242.9" y="244.4">REMOVE BURRS &amp; SHARP EDGES</text>
<text x="242.9" y="246.7">MACHINE FINISH: 125 MICRO</text>
</g>
<g font-size="1.7">
<text x="274.8" y="236.1">THIRD ANGLE PROJ</text>
<text x="292" y="236.1">JOB NO.</text>
<text x="328.5" y="236.1">MODEL</text>
<text x="274.8" y="242.5">CUSTOMER</text>
<text x="274.8" y="247.8">CUSTOMER PROJECT</text>
<text x="274.8" y="253.1">ESTIMATED DRY WEIGHT (LBS)</text>
<text x="274.8" y="258.4">DRAWN BY</text>
<text x="274.8" y="263.6">CHECKED BY</text>
<text x="302.2" y="263.6">DATE</text>
<text x="302.2" y="258.4">DATE</text>
<text x="328.2" y="258.3">STATUS</text>
</g>
</svg>
